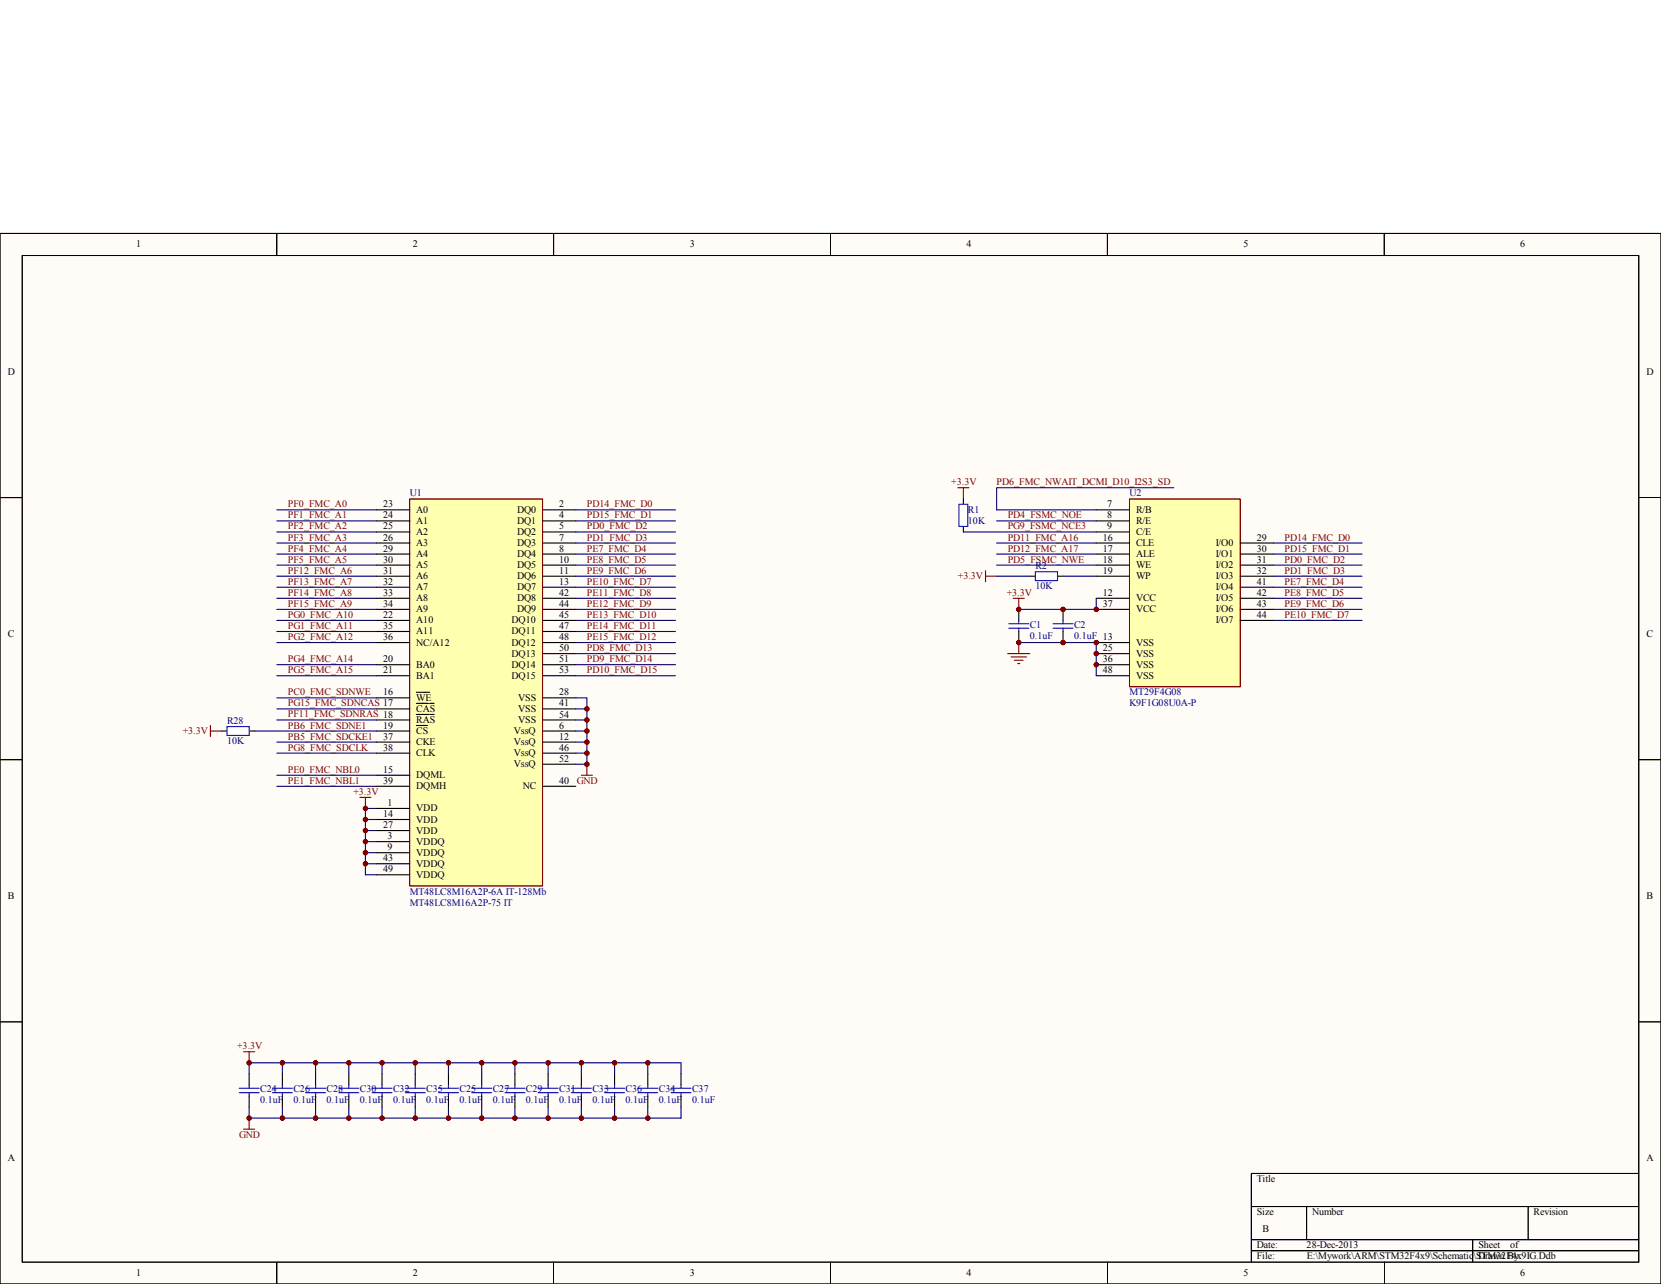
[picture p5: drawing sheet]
<svg xmlns="http://www.w3.org/2000/svg" width="279mm" height="216mm" viewBox="0 0 279 216" stroke-linecap="round" stroke-linejoin="round" font-family="sans-serif">
<path d="M0 39.2h279.4v176.7h-279.4z" fill="#fffcf8"/>
<g fill="none" stroke="#000" stroke-width=".17">
<path d="M0 39.2h279.4v176.7h-279.4zM46.6 39.2v3.8M93.1 39.2v3.8M139.7 39.2v3.8M186.3 39.2v3.8M232.8 39.2v3.8M3.7 43h272v169.2h-272zM0 83.7h3.7M275.7 83.7h3.7M0 127.8h3.7M275.7 127.8h3.7M0 171.8h3.7"/>
<path d="M275.7 171.8h3.7M275.7 197.3h-65.2v14.9M46.6 212.2v3.7M93.1 212.2v3.7M139.7 212.2v3.7M186.3 212.2v3.7M210.5 202.9h65.2M210.5 208.5h65.2M210.5 210.3h65.2M219.8 202.9v5.6M232.8 212.2v3.7M247.7 208.5v3.7"/>
<path d="M257 202.9v5.6"/>
</g>
<g fill="none" stroke="#000080" stroke-width=".19">
<path d="M46.6 85.7h16.7M46.6 87.6h16.7M46.6 89.4h16.7M46.6 91.3h16.7M46.6 93.2h16.7M46.6 95h16.7M46.6 96.9h16.7M46.6 98.7h16.7M96.9 85.7h16.7M96.9 87.6h16.7M96.9 89.4h16.7M96.9 91.3h16.7"/>
<path d="M96.9 93.2h16.7M96.9 95h16.7M96.9 96.9h16.7M96.9 98.7h16.7M46.6 100.6h16.7M46.6 102.5h16.7M46.6 104.3h16.7M46.6 106.2h16.7M46.6 108h16.7M46.6 111.8h16.7M46.6 113.6h16.7M46.6 119.2h16.7"/>
<path d="M46.6 117.3h16.7M96.9 100.6h16.7M96.9 102.5h16.7M96.9 104.3h16.7M96.9 106.2h16.7M96.9 108h16.7M96.9 109.9h16.7M96.9 111.8h16.7M42.8 122.9h20.5M46.6 124.8h16.7M46.6 126.6h16.7M46.6 130.4h16.7"/>
<path d="M46.6 132.2h16.7M46.6 121.1h16.7M61.5 137.8h1.8M61.5 139.7h1.8M61.5 141.5h1.8M61.5 143.4h1.8M61.5 145.2h1.8M61.5 147.1h1.8M47.5 178.7v1.9M53.1 178.7v1.9M58.7 178.7v1.9M47.5 186.1v1.9"/>
<path d="M53.1 186.1v1.9M58.7 186.1v1.9"/>
</g>
<path d="M60.5 134.1h1.9M61.5 134.1v1.8M97.8 130.4h1.9M98.7 128.5v1.9M41 176.8h1.8M41.9 176.8v1.9M41 189.9h1.8M41.9 188v1.9" fill="none" stroke="#800000" stroke-width=".19"/>
<g fill="none" stroke="#000" stroke-width=".19">
<path d="M37.3 122.9h.9M41.9 122.9h.9M41.9 180.6v1.8M41.9 184.3v1.8M47.5 180.6v1.8M47.5 184.3v1.8M53.1 180.6v1.8M53.1 184.3v1.8M58.7 180.6v1.8M58.7 184.3v1.8M64.3 180.6v1.8M64.3 184.3v1.8"/>
<path d="M69.8 180.6v1.8M69.8 184.3v1.8"/>
</g>
<g fill="none" stroke="#00f" stroke-width=".19">
<path d="M40.2 183.7h3.4M40.2 183h3.4M41.9 182.4v.6M41.9 183.7v.6M45.8 183.7h3.4M45.8 183h3.4M47.5 182.4v.6M47.5 183.7v.6M51.4 183.7h3.4M51.4 183h3.4M53.1 182.4v.6M53.1 183.7v.6"/>
<path d="M57 183.7h3.4M57 183h3.4M58.7 182.4v.6M58.7 183.7v.6M62.6 183.7h3.3M62.6 183h3.3M64.3 182.4v.6M64.3 183.7v.6M68.2 183.7h3.3M68.2 183h3.3M69.8 182.4v.6M69.8 183.7v.6"/>
</g>
<path d="M38.2 122.2h3.7v1.5h-3.7z" fill-rule="evenodd" fill="#fff"/>
<path d="M38.2 122.2h3.7v1.5h-3.7z" fill="none" stroke="#00f" stroke-width=".19"/>
<path d="M35.4 122.9h1.9M35.4 122v1.8" fill="none" stroke="#800000" stroke-width=".19"/>
<g fill="none" stroke="#000080" stroke-width=".19">
<path d="M162.1 89.4h22.3M167.6 93.2h16.8M167.6 85.7h16.8M167.6 91.3h16.8M167.6 95h16.8M167.6 87.6h16.8M214.2 91.3h14.9M214.2 93.2h14.9M214.2 95h14.9M214.2 96.9h14.9M214.2 98.7h14.9M214.2 100.6h14.9"/>
<path d="M214.2 102.5h14.9M214.2 104.3h14.9M63.3 135.9h-1.8v11.2M64.3 178.7v1.9M69.8 178.7v1.9M114.6 178.7h-72.7v1.9M41.9 186.1v1.9h72.7M64.3 186.1v1.9M69.8 186.1v1.9"/>
</g>
<path d="M173.2 96.9h1M177.9 96.9h.9" fill="none" stroke="#000" stroke-width=".19"/>
<path d="M174.2 96.1h3.7v1.5h-3.7z" fill-rule="evenodd" fill="#fff"/>
<path d="M174.2 96.1h3.7v1.5h-3.7zM169.7 104.9h3.3M169.7 105.6h3.3M171.4 104.3v.6M171.4 105.6v.6M177.1 104.9h3.4M177.1 105.6h3.4M178.8 104.3v.6M178.8 105.6v.6" fill="none" stroke="#00f" stroke-width=".19"/>
<path d="M167.6 96.9h5.6M178.8 96.9h5.6M171.4 108h13v5.6M184.4 100.6v1.9h-13" fill="none" stroke="#000080" stroke-width=".19"/>
<path d="M165.8 96.9h1.8M165.8 96v1.8M170.4 100.6h1.9M171.4 100.6v1.9" fill="none" stroke="#800000" stroke-width=".19"/>
<path d="M171.4 102.5v1.8M171.4 106.2v1.8M178.8 102.5v1.8M178.8 106.2v1.8" fill="none" stroke="#000" stroke-width=".19"/>
<path d="M190 83.9h18.6v31.6h-18.6z" fill="#ffffb0"/>
<path d="M190 83.9h18.6v31.6h-18.6z" fill="none" stroke="#800000" stroke-width=".17"/>
<g fill="none" stroke="#000" stroke-width=".19">
<path d="M162.1 83.9v.9M162.1 88.5v.9M184.4 85.7h5.6M184.4 87.6h5.6M184.4 89.4h5.6M184.4 91.3h5.6M184.4 93.2h5.6M184.4 95h5.6M184.4 96.9h5.6M208.6 91.3h5.6M208.6 93.2h5.6M208.6 95h5.6"/>
<path d="M208.6 96.9h5.6M208.6 98.7h5.6M184.4 100.6h5.6M184.4 102.5h5.6M184.4 108h5.6M184.4 111.8h5.6M184.4 109.9h5.6M184.4 113.6h5.6M208.6 100.6h5.6M208.6 102.5h5.6M208.6 104.3h5.6"/>
</g>
<path d="M169.5 109.9h3.7M170.1 110.5h2.6M170.6 111h1.5M171.2 111.6h.4M171.4 108v1.9" fill="none" stroke="#800000" stroke-width=".19"/>
<path d="M161.3 84.8h1.5v3.7h-1.5z" fill-rule="evenodd" fill="#fff"/>
<g fill="none" stroke="#00f" stroke-width=".19">
<path d="M161.3 84.8h1.5v3.7h-1.5zM73.8 183.7h3.3M73.8 183h3.3M75.4 182.4v.6M75.4 183.7v.6M79.3 183.7h3.4M79.3 183h3.4M81 182.4v.6M81 183.7v.6M84.9 183.7h3.4M84.9 183h3.4M86.6 182.4v.6"/>
<path d="M86.6 183.7v.6M90.5 183.7h3.4M90.5 183h3.4M92.2 182.4v.6M92.2 183.7v.6M96.1 183.7h3.4M96.1 183h3.4M97.8 182.4v.6M97.8 183.7v.6M101.7 183.7h3.4M101.7 183h3.4M103.4 182.4v.6"/>
<path d="M103.4 183.7v.6M107.3 183.7h3.3M107.3 183h3.3M109 182.4v.6M109 183.7v.6M112.9 183.7h3.3M112.9 183h3.3M114.6 182.4v.6M114.6 183.7v.6"/>
</g>
<path d="M161.1 82h1.9M162.1 82v1.9" fill="none" stroke="#800000" stroke-width=".19"/>
<g fill="none" stroke="#000" stroke-width=".19">
<path d="M75.4 180.6v1.8M75.4 184.3v1.8M81 180.6v1.8M81 184.3v1.8M86.6 180.6v1.8M86.6 184.3v1.8M92.2 180.6v1.8M92.2 184.3v1.8M97.8 180.6v1.8M97.8 184.3v1.8M103.4 180.6v1.8M103.4 184.3v1.8"/>
<path d="M109 180.6v1.8M109 184.3v1.8M114.6 180.6v1.8M114.6 184.3v1.8"/>
</g>
<g fill="none" stroke="#000080" stroke-width=".19">
<path d="M197.4 82h-29.8v3.7M75.4 178.7v1.9M81 178.7v1.9M86.6 178.7v1.9M92.2 178.7v1.9M97.8 178.7v1.9M103.4 178.7v1.9M109 178.7v1.9M114.6 178.7v1.9M75.4 186.1v1.9M81 186.1v1.9M86.6 186.1v1.9"/>
<path d="M92.2 186.1v1.9M97.8 186.1v1.9M103.4 186.1v1.9M109 186.1v1.9M114.6 186.1v1.9"/>
</g>
<circle cx="47.5" cy="178.7" r=".37" fill="#800000"/>
<circle cx="47.5" cy="178.7" r=".37" fill="none" stroke="#800000" stroke-width=".17"/>
<circle cx="47.5" cy="188" r=".37" fill="#800000"/>
<circle cx="47.5" cy="188" r=".37" fill="none" stroke="#800000" stroke-width=".17"/>
<circle cx="53.1" cy="178.7" r=".37" fill="#800000"/>
<circle cx="53.1" cy="178.7" r=".37" fill="none" stroke="#800000" stroke-width=".17"/>
<circle cx="53.1" cy="188" r=".37" fill="#800000"/>
<circle cx="53.1" cy="188" r=".37" fill="none" stroke="#800000" stroke-width=".17"/>
<circle cx="58.7" cy="188" r=".37" fill="#800000"/>
<circle cx="58.7" cy="188" r=".37" fill="none" stroke="#800000" stroke-width=".17"/>
<circle cx="58.7" cy="178.7" r=".37" fill="#800000"/>
<circle cx="58.7" cy="178.7" r=".37" fill="none" stroke="#800000" stroke-width=".17"/>
<circle cx="41.9" cy="188" r=".37" fill="#800000"/>
<circle cx="41.9" cy="188" r=".37" fill="none" stroke="#800000" stroke-width=".17"/>
<circle cx="41.9" cy="178.7" r=".37" fill="#800000"/>
<circle cx="41.9" cy="178.7" r=".37" fill="none" stroke="#800000" stroke-width=".17"/>
<circle cx="64.3" cy="178.7" r=".37" fill="#800000"/>
<circle cx="64.3" cy="178.7" r=".37" fill="none" stroke="#800000" stroke-width=".17"/>
<circle cx="64.3" cy="188" r=".37" fill="#800000"/>
<circle cx="64.3" cy="188" r=".37" fill="none" stroke="#800000" stroke-width=".17"/>
<circle cx="69.9" cy="178.7" r=".37" fill="#800000"/>
<circle cx="69.9" cy="178.7" r=".37" fill="none" stroke="#800000" stroke-width=".17"/>
<circle cx="69.9" cy="188" r=".37" fill="#800000"/>
<circle cx="69.9" cy="188" r=".37" fill="none" stroke="#800000" stroke-width=".17"/>
<circle cx="75.4" cy="178.7" r=".37" fill="#800000"/>
<circle cx="75.4" cy="178.7" r=".37" fill="none" stroke="#800000" stroke-width=".17"/>
<circle cx="75.4" cy="188" r=".37" fill="#800000"/>
<circle cx="75.4" cy="188" r=".37" fill="none" stroke="#800000" stroke-width=".17"/>
<circle cx="81" cy="178.7" r=".37" fill="#800000"/>
<circle cx="81" cy="178.7" r=".37" fill="none" stroke="#800000" stroke-width=".17"/>
<circle cx="81" cy="188" r=".37" fill="#800000"/>
<circle cx="81" cy="188" r=".37" fill="none" stroke="#800000" stroke-width=".17"/>
<circle cx="86.6" cy="188" r=".37" fill="#800000"/>
<circle cx="86.6" cy="188" r=".37" fill="none" stroke="#800000" stroke-width=".17"/>
<circle cx="86.6" cy="178.7" r=".37" fill="#800000"/>
<circle cx="86.6" cy="178.7" r=".37" fill="none" stroke="#800000" stroke-width=".17"/>
<circle cx="92.2" cy="178.7" r=".37" fill="#800000"/>
<circle cx="92.2" cy="178.7" r=".37" fill="none" stroke="#800000" stroke-width=".17"/>
<circle cx="92.2" cy="188" r=".37" fill="#800000"/>
<circle cx="92.2" cy="188" r=".37" fill="none" stroke="#800000" stroke-width=".17"/>
<circle cx="97.8" cy="188" r=".37" fill="#800000"/>
<circle cx="97.8" cy="188" r=".37" fill="none" stroke="#800000" stroke-width=".17"/>
<circle cx="97.8" cy="178.7" r=".37" fill="#800000"/>
<circle cx="97.8" cy="178.7" r=".37" fill="none" stroke="#800000" stroke-width=".17"/>
<circle cx="103.4" cy="178.7" r=".37" fill="#800000"/>
<circle cx="103.4" cy="178.7" r=".37" fill="none" stroke="#800000" stroke-width=".17"/>
<circle cx="109" cy="178.7" r=".37" fill="#800000"/>
<circle cx="109" cy="178.7" r=".37" fill="none" stroke="#800000" stroke-width=".17"/>
<circle cx="103.4" cy="188" r=".37" fill="#800000"/>
<circle cx="103.4" cy="188" r=".37" fill="none" stroke="#800000" stroke-width=".17"/>
<circle cx="109" cy="188" r=".37" fill="#800000"/>
<circle cx="109" cy="188" r=".37" fill="none" stroke="#800000" stroke-width=".17"/>
<path d="M69 83.9h22.3v65.1h-22.3z" fill="#ffffb0"/>
<path d="M68.9 83.9h22.4v65.1h-22.4z" fill="none" stroke="#800000" stroke-width=".17"/>
<g fill="none" stroke="#000" stroke-width=".19">
<path d="M63.3 85.7h5.6M63.3 87.6h5.6M63.3 89.4h5.6M63.3 91.3h5.6M63.3 93.2h5.6M63.3 95h5.6M63.3 96.9h5.6M63.3 98.7h5.6M91.3 85.7h5.6M91.3 87.6h5.6M91.3 89.4h5.6M91.3 91.3h5.6"/>
<path d="M91.3 93.2h5.6M91.3 95h5.6M91.3 96.9h5.6M91.3 98.7h5.6M63.3 117.3h5.6M63.3 119.2h5.6M63.3 111.8h5.6M63.3 113.6h5.6M63.3 104.3h5.6M63.3 100.6h5.6M63.3 102.5h5.6M63.3 106.2h5.6"/>
<path d="M63.3 108h5.6M70 116.4h2.3M70 118.3h2.1M72.3 118.3h.7M91.3 117.3h5.6M91.3 119.2h5.6M91.3 111.8h5.6M91.3 113.6h5.6M91.3 104.3h5.6M91.3 100.6h5.6M91.3 102.5h5.6M91.3 106.2h5.6"/>
<path d="M91.3 108h5.6M91.3 109.9h5.6M63.3 135.9h5.6M63.3 122.9h5.6M63.3 124.8h5.6M63.3 137.8h5.6M63.3 130.4h5.6M63.3 121.1h5.6M63.3 139.7h5.6M63.3 126.6h5.6M63.3 132.2h5.6M70 120.1h2.1"/>
<path d="M70 122h1.9M72.3 120.1h.7M91.3 122.9h5.6M91.3 124.8h5.6M91.3 121.1h5.6M91.3 126.6h5.6M91.3 132.2h5.6M91.3 128.5h5.6M63.3 141.5h5.6M63.3 143.4h5.6M63.3 145.2h5.6M63.3 147.1h5.6"/>
</g>
<path d="M96.9 113.6h16.7M96.9 117.3h1.8v11.2h-1.8M96.9 119.2h1.8M96.9 124.8h1.8M96.9 121.1h1.8M96.9 126.6h1.8M96.9 122.9h1.8" fill="none" stroke="#000080" stroke-width=".19"/>
<circle cx="61.5" cy="137.8" r=".37" fill="#800000"/>
<circle cx="61.5" cy="137.8" r=".37" fill="none" stroke="#800000" stroke-width=".17"/>
<circle cx="61.5" cy="139.7" r=".37" fill="#800000"/>
<circle cx="61.5" cy="139.7" r=".37" fill="none" stroke="#800000" stroke-width=".17"/>
<circle cx="61.5" cy="141.5" r=".37" fill="#800000"/>
<circle cx="61.5" cy="141.5" r=".37" fill="none" stroke="#800000" stroke-width=".17"/>
<circle cx="61.5" cy="143.4" r=".37" fill="#800000"/>
<circle cx="61.5" cy="143.4" r=".37" fill="none" stroke="#800000" stroke-width=".17"/>
<circle cx="61.5" cy="145.2" r=".37" fill="#800000"/>
<circle cx="61.5" cy="145.2" r=".37" fill="none" stroke="#800000" stroke-width=".17"/>
<circle cx="98.7" cy="128.5" r=".37" fill="#800000"/>
<circle cx="98.7" cy="128.5" r=".37" fill="none" stroke="#800000" stroke-width=".17"/>
<circle cx="61.5" cy="135.9" r=".37" fill="#800000"/>
<circle cx="61.5" cy="135.9" r=".37" fill="none" stroke="#800000" stroke-width=".17"/>
<circle cx="98.7" cy="126.6" r=".37" fill="#800000"/>
<circle cx="98.7" cy="126.6" r=".37" fill="none" stroke="#800000" stroke-width=".17"/>
<circle cx="98.7" cy="124.8" r=".37" fill="#800000"/>
<circle cx="98.7" cy="124.8" r=".37" fill="none" stroke="#800000" stroke-width=".17"/>
<circle cx="98.7" cy="122.9" r=".37" fill="#800000"/>
<circle cx="98.7" cy="122.9" r=".37" fill="none" stroke="#800000" stroke-width=".17"/>
<circle cx="98.7" cy="121.1" r=".37" fill="#800000"/>
<circle cx="98.7" cy="121.1" r=".37" fill="none" stroke="#800000" stroke-width=".17"/>
<circle cx="98.7" cy="119.2" r=".37" fill="#800000"/>
<circle cx="98.7" cy="119.2" r=".37" fill="none" stroke="#800000" stroke-width=".17"/>
<circle cx="171.4" cy="108" r=".37" fill="#800000"/>
<circle cx="171.4" cy="108" r=".37" fill="none" stroke="#800000" stroke-width=".17"/>
<circle cx="171.4" cy="102.5" r=".37" fill="#800000"/>
<circle cx="171.4" cy="102.5" r=".37" fill="none" stroke="#800000" stroke-width=".17"/>
<circle cx="184.4" cy="102.5" r=".37" fill="#800000"/>
<circle cx="184.4" cy="102.5" r=".37" fill="none" stroke="#800000" stroke-width=".17"/>
<circle cx="184.4" cy="108" r=".37" fill="#800000"/>
<circle cx="184.4" cy="108" r=".37" fill="none" stroke="#800000" stroke-width=".17"/>
<circle cx="184.4" cy="111.8" r=".37" fill="#800000"/>
<circle cx="184.4" cy="111.8" r=".37" fill="none" stroke="#800000" stroke-width=".17"/>
<circle cx="184.4" cy="109.9" r=".37" fill="#800000"/>
<circle cx="184.4" cy="109.9" r=".37" fill="none" stroke="#800000" stroke-width=".17"/>
<circle cx="178.8" cy="108" r=".37" fill="#800000"/>
<circle cx="178.8" cy="108" r=".37" fill="none" stroke="#800000" stroke-width=".17"/>
<circle cx="178.8" cy="102.5" r=".37" fill="#800000"/>
<circle cx="178.8" cy="102.5" r=".37" fill="none" stroke="#800000" stroke-width=".17"/>
<g font-size="1.7">
<text x="22.9" y="41.6">1</text>
<text x="69.5" y="41.6">2</text>
<text x="116" y="41.6">3</text>
<text x="162.6" y="41.6">4</text>
<text x="209.2" y="41.6">5</text>
<text x="255.7" y="41.6">6</text>
<text x="1.3" y="63">D</text>
<text x="277" y="63">D</text>
<text x="64.4" y="85.3">23</text>
<text x="64.4" y="87.2">24</text>
<text x="64.4" y="89">25</text>
<text x="70" y="86.2">A0</text>
<text x="70" y="88.1">A1</text>
<text x="70" y="90">A2</text>
<text x="87" y="86.2">DQ0</text>
<text x="87" y="88.1">DQ1</text>
<text x="87" y="90">DQ2</text>
<text x="94.1" y="85.3">2</text>
<text x="94.1" y="87.2">4</text>
<text x="94.1" y="89">5</text>
<text x="186.3" y="85.3">7</text>
<text x="186.3" y="87.2">8</text>
<text x="186.3" y="89">9</text>
<text x="191.1" y="86.2">R/B</text>
<text x="191.1" y="88.1">R/E</text>
<text x="191.1" y="90">C/E</text>
<text x="64.4" y="90.9">26</text>
<text x="64.4" y="92.8">29</text>
<text x="64.4" y="94.6">30</text>
<text x="70" y="91.8">A3</text>
<text x="70" y="93.7">A4</text>
<text x="70" y="95.5">A5</text>
<text x="87" y="91.8">DQ3</text>
<text x="87" y="93.7">DQ4</text>
<text x="87" y="95.5">DQ5</text>
<text x="94.1" y="90.9">7</text>
<text x="94.1" y="92.8">8</text>
<text x="94.1" y="94.6">10</text>
<text x="185.5" y="90.9">16</text>
<text x="185.5" y="92.8">17</text>
<text x="185.5" y="94.6">18</text>
<text x="191.1" y="91.8">CLE</text>
<text x="191.1" y="93.7">ALE</text>
<text x="191.1" y="95.5">WE</text>
<text x="204.5" y="91.8">I/O0</text>
<text x="204.5" y="93.7">I/O1</text>
<text x="204.5" y="95.5">I/O2</text>
<text x="211.4" y="90.9">29</text>
<text x="211.4" y="92.8">30</text>
<text x="211.4" y="94.6">31</text>
<text x="64.4" y="96.5">31</text>
<text x="64.4" y="98.3">32</text>
<text x="64.4" y="100.2">33</text>
<text x="70" y="97.4">A6</text>
<text x="70" y="99.3">A7</text>
<text x="70" y="101.1">A8</text>
<text x="87" y="97.4">DQ6</text>
<text x="87" y="99.3">DQ7</text>
<text x="87" y="101.1">DQ8</text>
<text x="94.1" y="96.5">11</text>
<text x="94.1" y="98.3">13</text>
<text x="94.1" y="100.2">42</text>
<text x="185.5" y="96.5">19</text>
<text x="185.5" y="100.2">12</text>
<text x="191.1" y="97.4">WP</text>
<text x="191.1" y="101.1">VCC</text>
<text x="204.5" y="97.4">I/O3</text>
<text x="204.5" y="99.3">I/O4</text>
<text x="204.5" y="101.1">I/O5</text>
<text x="211.4" y="96.5">32</text>
<text x="211.4" y="98.3">41</text>
<text x="211.4" y="100.2">42</text>
<text x="1.3" y="107.1">C</text>
<text x="64.4" y="103.9">22</text>
<text x="64.4" y="102.1">34</text>
<text x="64.4" y="105.7">35</text>
<text x="64.4" y="107.6">36</text>
<text x="70" y="104.8">A10</text>
<text x="70" y="103">A9</text>
<text x="70" y="106.7">A11</text>
<text x="86.1" y="104.8">DQ10</text>
<text x="86.1" y="106.7">DQ11</text>
<text x="87" y="103">DQ9</text>
<text x="94.1" y="102.1">44</text>
<text x="94.1" y="103.9">45</text>
<text x="94.1" y="105.7">47</text>
<text x="94.1" y="107.6">48</text>
<text x="185.5" y="102.1">37</text>
<text x="191.1" y="103">VCC</text>
<text x="204.5" y="103">I/O6</text>
<text x="204.5" y="104.8">I/O7</text>
<text x="211.4" y="102.1">43</text>
<text x="211.4" y="103.9">44</text>
<text x="277" y="107.1">C</text>
<text x="64.4" y="111.3">20</text>
<text x="64.4" y="113.2">21</text>
<text x="70" y="112.3">BA0</text>
<text x="70" y="108.5">NC/A12</text>
<text x="86.1" y="108.5">DQ12</text>
<text x="86.1" y="110.4">DQ13</text>
<text x="86.1" y="112.3">DQ14</text>
<text x="94.1" y="109.5">50</text>
<text x="94.1" y="111.3">51</text>
<text x="94.1" y="113.2">53</text>
<text x="185.5" y="111.3">36</text>
<text x="185.5" y="109.5">25</text>
<text x="185.5" y="113.2">48</text>
<text x="191.1" y="108.5">VSS</text>
<text x="191.1" y="112.3">VSS</text>
<text x="191.1" y="110.4">VSS</text>
<text x="64.4" y="116.9">16</text>
<text x="70" y="117.9">WE</text>
<text x="70" y="119.7">CAS</text>
<text x="70" y="114.1">BA1</text>
<text x="86.1" y="114.1">DQ15</text>
<text x="87.2" y="117.9">VSS</text>
<text x="87.2" y="119.7">VSS</text>
<text x="94.1" y="116.9">28</text>
<text x="94.1" y="118.8">41</text>
<text x="191.1" y="114.1">VSS</text>
<text x="64.4" y="122.5">19</text>
<text x="64.4" y="124.4">37</text>
<text x="70" y="121.6">RAS</text>
<text x="70" y="123.4">CS</text>
<text x="70" y="125.3">CKE</text>
<text x="86.4" y="123.4">VssQ</text>
<text x="86.4" y="125.3">VssQ</text>
<text x="87.2" y="121.6">VSS</text>
<text x="94.1" y="120.6">54</text>
<text x="94.1" y="122.5">6</text>
<text x="94.1" y="124.4">12</text>
<text x="64.4" y="129.9">15</text>
<text x="64.4" y="126.2">38</text>
<text x="64.4" y="131.8">39</text>
<text x="70" y="130.9">DQML</text>
<text x="70" y="127.2">CLK</text>
<text x="86.4" y="127.2">VssQ</text>
<text x="86.4" y="129">VssQ</text>
<text x="94.1" y="126.2">46</text>
<text x="94.1" y="128.1">52</text>
<text x="94.1" y="131.8">40</text>
<text x="64.4" y="137.4">14</text>
<text x="65.2" y="135.5">1</text>
<text x="70" y="136.4">VDD</text>
<text x="70" y="132.7">DQMH</text>
<text x="87.9" y="132.7">NC</text>
<text x="64.4" y="139.2">27</text>
<text x="65.2" y="141.1">3</text>
<text x="65.2" y="143">9</text>
<text x="70" y="142">VDDQ</text>
<text x="70" y="143.9">VDDQ</text>
<text x="70" y="138.3">VDD</text>
<text x="70" y="140.2">VDD</text>
<text x="64.4" y="144.8">43</text>
<text x="64.4" y="146.7">49</text>
<text x="70" y="145.8">VDDQ</text>
<text x="70" y="147.6">VDDQ</text>
<text x="1.3" y="151.1">B</text>
<text x="277" y="151.1">B</text>
<text x="1.3" y="195.2">A</text>
<text x="277" y="195.2">A</text>
<text x="211.4" y="198.8">Title</text>
<text x="211.4" y="204.3">Size</text>
<text x="211.4" y="209.9">Date:</text>
<text x="212.3" y="207.1">B</text>
<text x="219.8" y="209.9">28-Dec-2013</text>
<text x="220.7" y="204.3">Number</text>
<text x="248.7" y="209.9">Sheet</text>
<text x="254.1" y="209.9">of</text>
<text x="258" y="204.3">Revision</text>
<text x="22.9" y="214.5">1</text>
<text x="69.5" y="214.5">2</text>
<text x="116" y="214.5">3</text>
<text x="162.6" y="214.5">4</text>
<text x="209.2" y="214.5">5</text>
<text x="211.4" y="211.8">File:</text>
<text x="219.8" y="211.8">E:\Mywork\ARM\STM32F4x9\Schematic\STM32F4x9IG.Ddb</text>
<text x="248.7" y="211.8">Drawn By:</text>
<text x="255.7" y="214.5">6</text>
</g>
<g font-size="1.7" fill="#000080">
<text x="68.9" y="83.4">U1</text>
<text x="190" y="83.4">U2</text>
<text x="162.8" y="86.2">R1</text>
<text x="162.8" y="88.1">10K</text>
<text x="174.2" y="95.7">R2</text>
<text x="174.2" y="99.1">10K</text>
<text x="173.2" y="105.6">C1</text>
<text x="173.2" y="107.4">0.1uF</text>
<text x="180.7" y="105.6">C2</text>
<text x="180.7" y="107.4">0.1uF 13</text>
<text x="190" y="118.8">K9F1G08U0A-P</text>
<text x="190" y="116.9">MT29F4G08</text>
<text x="38.2" y="121.8">R28</text>
<text x="38.2" y="125.1">10K</text>
<text x="68.9" y="152.3">MT48LC8M16A2P-75 IT</text>
<text x="68.9" y="150.4">MT48LC8M16A2P-6A IT-128Mb</text>
<text x="43.8" y="183.7">C24</text>
<text x="43.8" y="185.5">0.1uF</text>
<text x="49.4" y="183.7">C26</text>
<text x="49.4" y="185.5">0.1uF</text>
<text x="54.9" y="183.7">C28</text>
<text x="54.9" y="185.5">0.1uF</text>
<text x="60.5" y="183.7">C30</text>
<text x="60.5" y="185.5">0.1uF</text>
<text x="66.1" y="183.7">C32</text>
<text x="66.1" y="185.5">0.1uF</text>
<text x="71.7" y="183.7">C35</text>
<text x="71.7" y="185.5">0.1uF</text>
<text x="77.3" y="183.7">C25</text>
<text x="77.3" y="185.5">0.1uF</text>
<text x="82.9" y="183.7">C27</text>
<text x="82.9" y="185.5">0.1uF</text>
<text x="88.5" y="183.7">C29</text>
<text x="88.5" y="185.5">0.1uF</text>
<text x="94.1" y="183.7">C31</text>
<text x="94.1" y="185.5">0.1uF</text>
<text x="99.7" y="183.7">C33</text>
<text x="99.7" y="185.5">0.1uF</text>
<text x="105.2" y="183.7">C36</text>
<text x="105.2" y="185.5">0.1uF</text>
<text x="110.8" y="183.7">C34</text>
<text x="110.8" y="185.5">0.1uF</text>
<text x="116.4" y="183.7">C37</text>
<text x="116.4" y="185.5">0.1uF</text>
</g>
<g font-size="1.7" fill="#800000">
<text x="160" y="81.6">+3.3V</text>
<text x="167.6" y="81.6">PD6_FMC_NWAIT_DCMI_D10_I2S3_SD</text>
<text x="48.4" y="85.3">PF0_FMC_A0</text>
<text x="48.4" y="87.2">PF1_FMC_A1</text>
<text x="48.4" y="89">PF2_FMC_A2</text>
<text x="98.7" y="85.3">PD14_FMC_D0</text>
<text x="98.7" y="87.2">PD15_FMC_D1</text>
<text x="98.7" y="89">PD0_FMC_D2</text>
<text x="169.5" y="89">PG9_FSMC_NCE3</text>
<text x="169.5" y="87.2">PD4_FSMC_NOE</text>
<text x="48.4" y="90.9">PF3_FMC_A3</text>
<text x="48.4" y="92.7">PF4_FMC_A4</text>
<text x="48.4" y="94.6">PF5_FMC_A5</text>
<text x="98.7" y="90.9">PD1_FMC_D3</text>
<text x="98.7" y="92.8">PE7_FMC_D4</text>
<text x="98.7" y="94.6">PE8_FMC_D5</text>
<text x="169.5" y="94.6">PD5_FSMC_NWE</text>
<text x="169.5" y="90.9">PD11_FMC_A16</text>
<text x="169.5" y="92.8">PD12_FMC_A17</text>
<text x="216.1" y="90.9">PD14_FMC_D0</text>
<text x="216.1" y="92.7">PD15_FMC_D1</text>
<text x="216.1" y="94.6">PD0_FMC_D2</text>
<text x="48.4" y="96.5">PF12_FMC_A6</text>
<text x="48.4" y="98.3">PF13_FMC_A7</text>
<text x="48.4" y="100.2">PF14_FMC_A8</text>
<text x="98.7" y="96.5">PE9_FMC_D6</text>
<text x="98.7" y="98.3">PE10_FMC_D7</text>
<text x="98.7" y="100.2">PE11_FMC_D8</text>
<text x="161.1" y="97.4">+3.3V</text>
<text x="169.3" y="100.2">+3.3V</text>
<text x="216.1" y="96.5">PD1_FMC_D3</text>
<text x="216.1" y="98.3">PE7_FMC_D4</text>
<text x="216.1" y="100.2">PE8_FMC_D5</text>
<text x="48.4" y="102.1">PF15_FMC_A9</text>
<text x="48.4" y="103.9">PG0_FMC_A10</text>
<text x="48.4" y="105.7">PG1_FMC_A11</text>
<text x="48.4" y="107.6">PG2_FMC_A12</text>
<text x="98.7" y="102.1">PE12_FMC_D9</text>
<text x="98.7" y="103.9">PE13_FMC_D10</text>
<text x="98.7" y="105.7">PE14_FMC_D11</text>
<text x="98.7" y="107.6">PE15_FMC_D12</text>
<text x="216.1" y="102.1">PE9_FMC_D6</text>
<text x="216.1" y="103.9">PE10_FMC_D7</text>
<text x="48.4" y="111.3">PG4_FMC_A14</text>
<text x="48.4" y="113.2">PG5_FMC_A15</text>
<text x="98.7" y="109.5">PD8_FMC_D13</text>
<text x="98.7" y="111.3">PD9_FMC_D14</text>
<text x="98.7" y="113.2">PD10_FMC_D15</text>
<text x="48.4" y="118.8">PG15_FMC_SDNCAS 17</text>
<text x="48.4" y="116.9">PC0_FMC_SDNWE</text>
<text x="30.7" y="123.4">+3.3V</text>
<text x="48.4" y="120.6">PF11_FMC_SDNRAS 18</text>
<text x="48.4" y="124.4">PB5_FMC_SDCKE1</text>
<text x="48.4" y="122.5">PB6_FMC_SDNE1</text>
<text x="48.4" y="126.2">PG8_FMC_SDCLK</text>
<text x="48.4" y="129.9">PE0_FMC_NBL0</text>
<text x="48.4" y="131.8">PE1_FMC_NBL1</text>
<text x="97" y="131.8">GND</text>
<text x="59.4" y="133.6">+3.3V</text>
<text x="39.9" y="176.4">+3.3V</text>
<text x="40.2" y="191.3">GND</text>
</g>
</svg>
